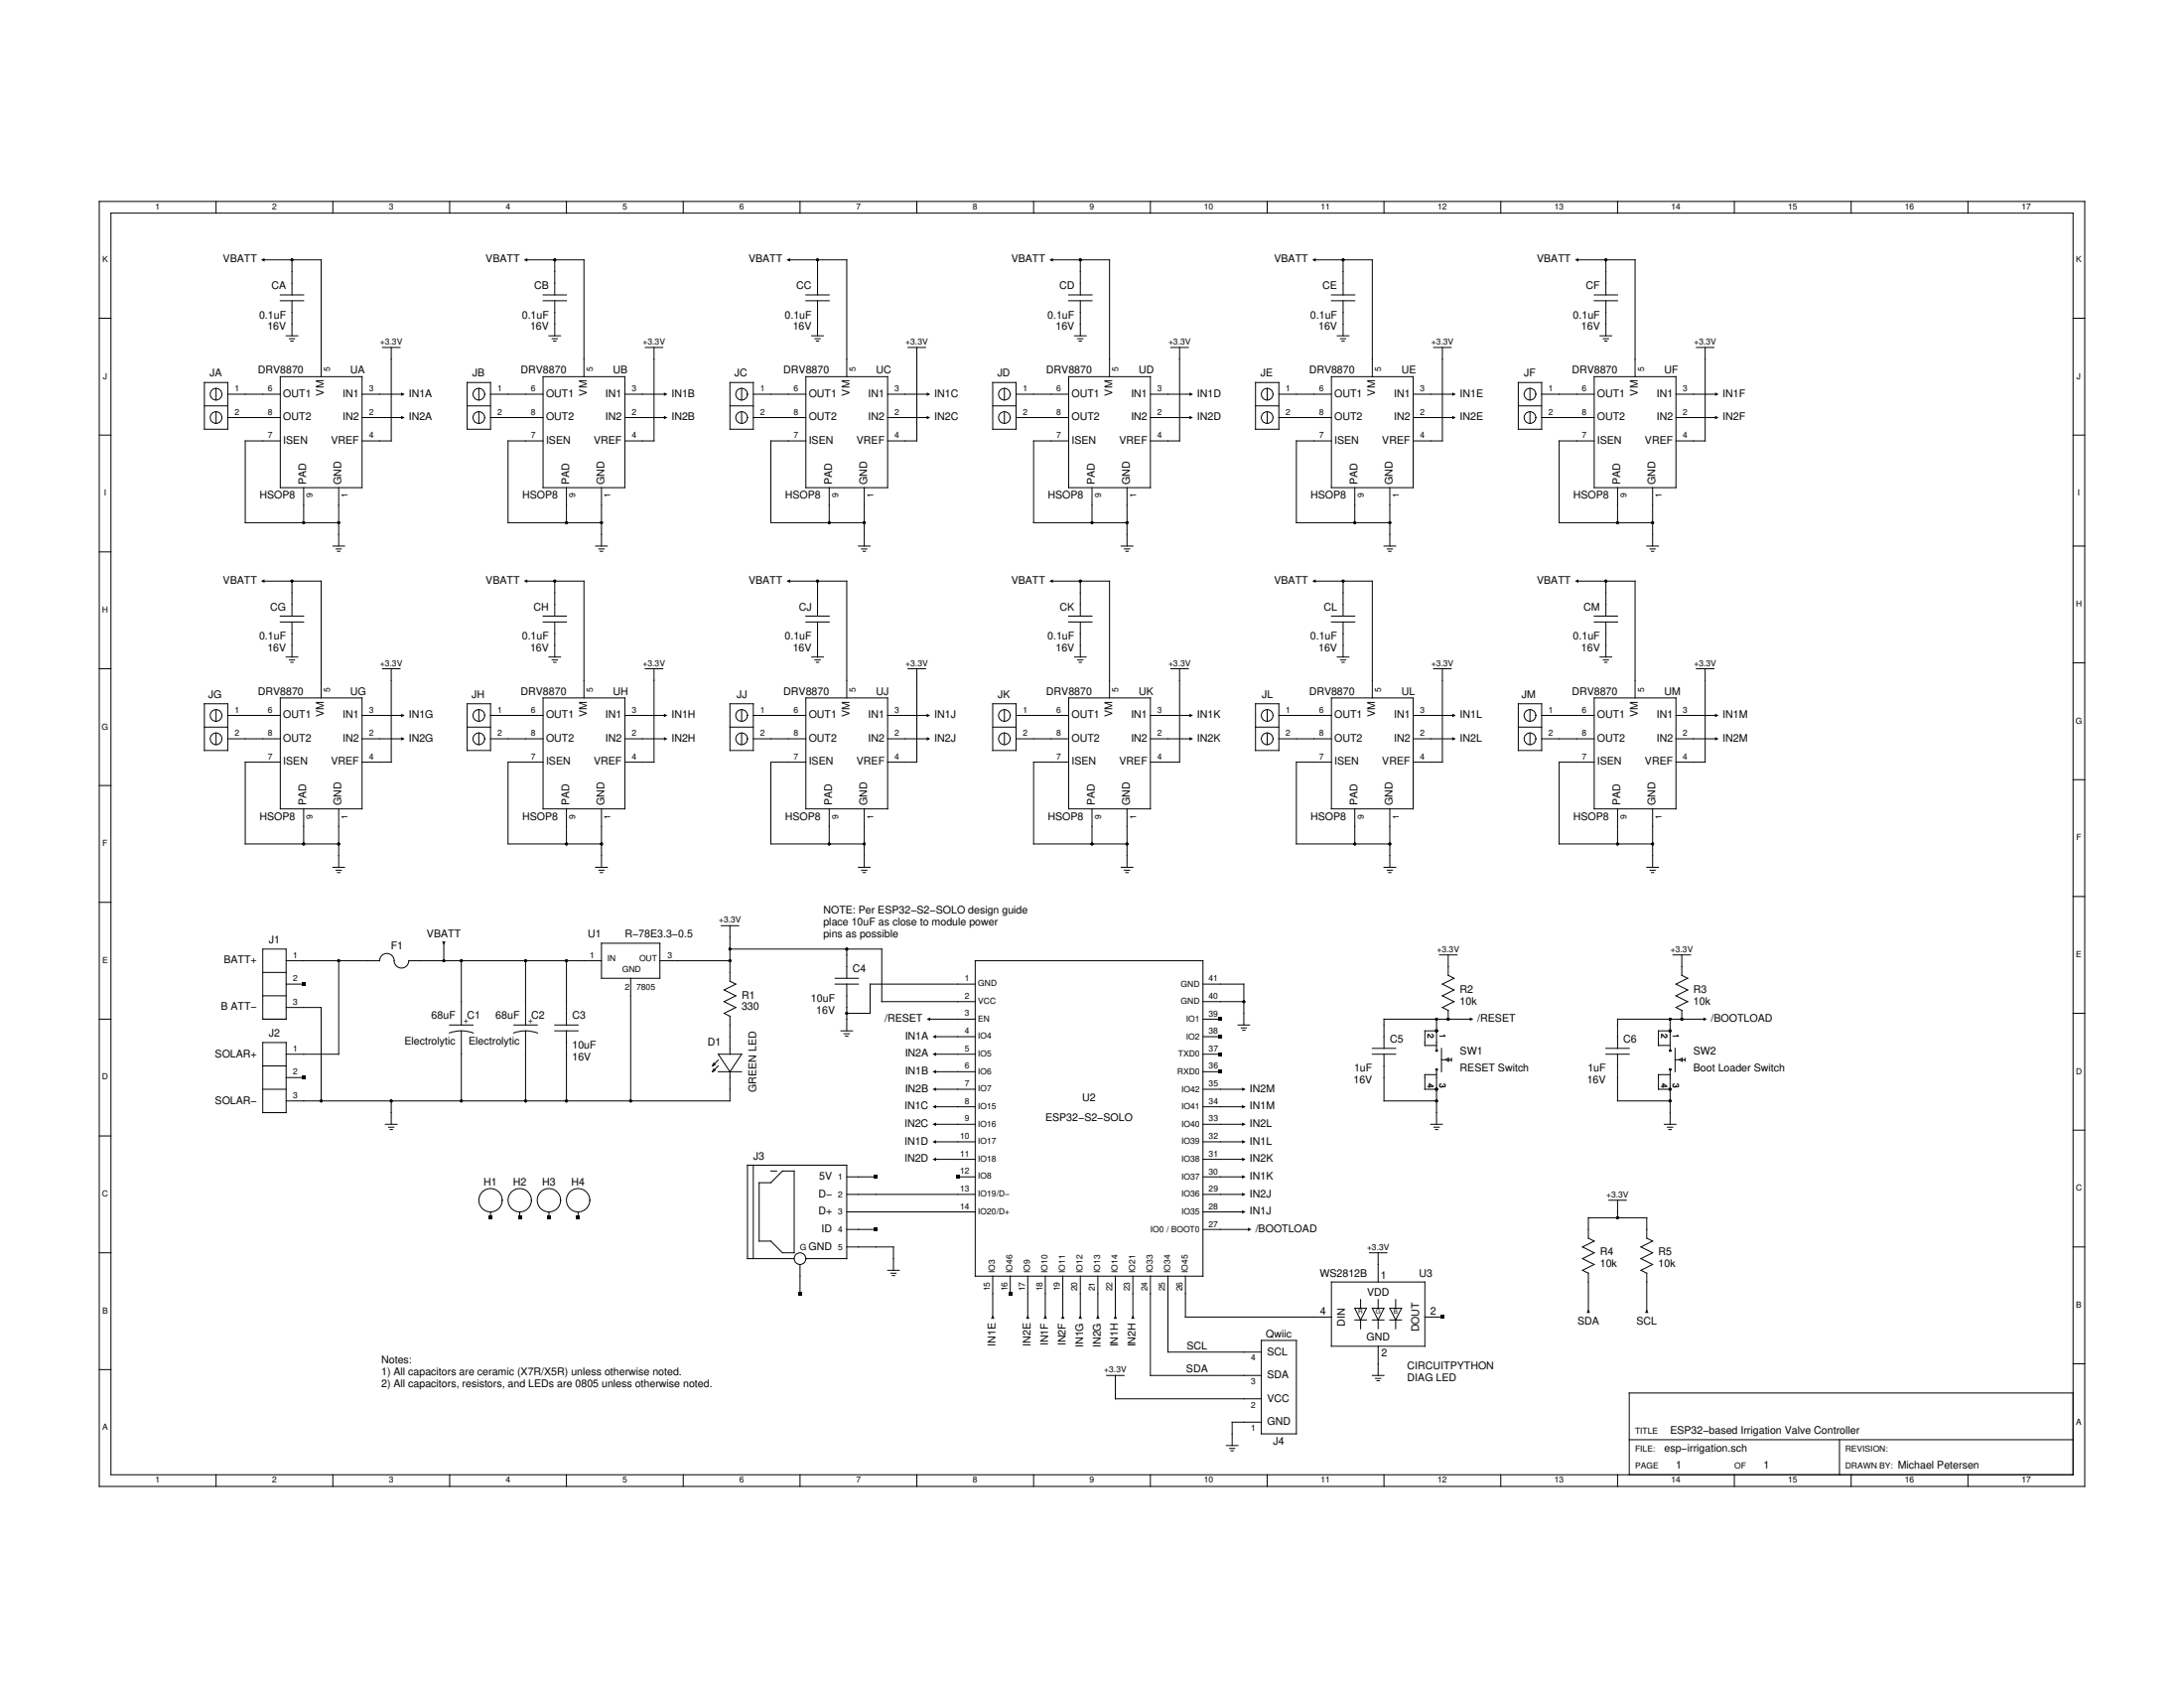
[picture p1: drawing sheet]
<svg xmlns="http://www.w3.org/2000/svg" width="279mm" height="216mm" viewBox="0 0 279 216" stroke-linecap="round" stroke-linejoin="round" font-family="sans-serif">
<g fill="none" stroke="#000" stroke-width=".13">
<path d="M12.7 25.8h254v164.3h-254zM14.2 27.3h251v161.3h-251zM27.6 25.8v1.5M33.6 33.2h7.5v15M35.9 37.7h2.9M35.9 38.5h2.9M37.4 33.2v4.5M37.4 38.5v4.4M42.6 25.8v1.5M57.5 25.8v1.5M67.2 33.2h7.5v15M69.5 37.7h3"/>
<path d="M69.5 38.5h3M71 33.2v4.5M71 38.5v4.4M72.5 25.8v1.5M87.4 25.8v1.5M100.9 33.2h7.4v15M102.3 25.8v1.5M103.1 37.7h3M103.1 38.5h3M104.6 33.2v4.5M104.6 38.5v4.4M117.3 25.8v1.5"/>
<path d="M132.2 25.8v1.5M134.5 33.2h7.4v15M136.7 37.7h3M136.7 38.5h3M138.2 33.2v4.5M138.2 38.5v4.4M147.2 25.8v1.5M162.1 25.8v1.5M168.1 33.2h7.5v15M170.3 37.7h3M170.3 38.5h3M171.8 33.2v4.5"/>
<path d="M171.8 38.5v4.4M177.1 25.8v1.5M192 25.8v1.5M201.7 33.2h7.5v15M203.9 37.7h3M203.9 38.5h3M205.4 33.2v4.5M205.4 38.5v4.4M206.9 25.8v1.5M221.9 25.8v1.5M236.8 25.8v1.5M251.8 25.8v1.5"/>
<path d="M12.7 55.6h1.5M12.7 40.7h1.5M26.1 48.9h3v6h-3zM26.1 51.9h3M27.6 49.7v1.5M27.6 52.7v1.5M29.1 50.4h6.8M29.1 53.4h6.8M35.9 48.2h10.4v14.2h-10.4zM35.9 56.4h-4.5v10.5h11.9M36.6 42.9h1.5M37 43.3h.7"/>
<path d="M37.2 43.6h.3M46.3 50.4h5.2M46.3 53.4h5.2M48.9 44.4h2.3M50.1 44.4v12h-3.8M59.8 48.9h3v6h-3zM59.8 51.9h3M61.3 49.7v1.5M61.3 52.7v1.5M62.8 50.4h6.7M62.8 53.4h6.7M69.5 48.2h10.4v14.2h-10.4z"/>
<path d="M69.5 56.4h-4.5v10.5h11.9M70.2 42.9h1.5M70.6 43.3h.7M70.8 43.6h.3M79.9 50.4h5.3M79.9 53.4h5.3M82.6 44.4h2.2M83.7 44.4v12h-3.8M93.4 48.9h3v6h-3zM93.4 51.9h3M94.9 49.7v1.5M94.9 52.7v1.5"/>
<path d="M96.4 50.4h6.7M96.4 53.4h6.7M103.1 48.2h10.5v14.2h-10.5zM103.1 56.4h-4.5v10.5h12M103.8 42.9h1.5M104.3 43.3h.6M104.4 43.6h.3M113.6 50.4h5.2M113.6 53.4h5.2M116.2 44.4h2.2M117.3 44.4v12h-3.7M127 48.9h3v6h-3z"/>
<path d="M127 51.9h3M128.5 49.7v1.5M128.5 52.7v1.5M130 50.4h6.7M130 53.4h6.7M136.7 56.4h-4.5v10.5h12M136.7 48.2h10.5v14.2h-10.5zM137.5 42.9h1.5M137.9 43.3h.6M138.1 43.6h.3M147.2 50.4h5.2M147.2 53.4h5.2"/>
<path d="M149.8 44.4h2.2M150.9 44.4v12h-3.7M160.6 48.9h3v6h-3zM160.6 51.9h3M162.1 49.7v1.5M162.1 52.7v1.5M163.6 50.4h6.7M163.6 53.4h6.7M170.3 48.2h10.5v14.2h-10.5zM170.3 56.4h-4.5v10.5h12M171.1 42.9h1.5M171.5 43.3h.7"/>
<path d="M171.7 43.6h.3M180.8 50.4h5.2M180.8 53.4h5.2M183.4 44.4h2.2M184.5 44.4v12h-3.7M194.2 48.9h3v6h-3zM194.2 51.9h3M195.7 49.7v1.5M195.7 52.7v1.5M197.2 50.4h6.7M197.2 53.4h6.7M203.9 48.2h10.5v14.2h-10.5z"/>
<path d="M203.9 56.4h-4.4v10.5h11.9M204.7 42.9h1.5M205.1 43.3h.7M205.3 43.6h.3M214.4 50.4h5.2M214.4 53.4h5.2M217 44.4h2.3M218.1 44.4v12h-3.7M265.2 55.6h1.5M265.2 40.7h1.5M12.7 70.6h1.5M33.6 74.3h7.5v15"/>
<path d="M35.9 78.8h2.9M35.9 79.6h2.9M37.4 74.3v4.5M37.4 79.6v4.4M38.8 62.4v4.5M42.6 69.8h1.5M43 70.2h.7M43.2 70.5h.3M43.3 62.4v7.4M67.2 74.3h7.5v15M69.5 78.8h3M69.5 79.6h3"/>
<path d="M71 74.3v4.5M71 79.6v4.4M72.5 62.4v4.5M76.2 69.8h1.5M76.6 70.2h.7M76.8 70.5h.3M76.9 62.4v7.4M100.9 74.3h7.4v15M103.1 78.8h3M103.1 79.6h3M104.6 74.3v4.5M104.6 79.6v4.4"/>
<path d="M106.1 62.4v4.5M109.8 69.8h1.5M110.2 70.2h.7M110.4 70.5h.3M110.6 62.4v7.4M134.5 74.3h7.4v15M136.7 78.8h3M136.7 79.6h3M138.2 74.3v4.5M138.2 79.6v4.4M139.7 62.4v4.5M143.4 69.8h1.5"/>
<path d="M143.8 70.2h.7M144 70.5h.3M144.2 62.4v7.4M168.1 74.3h7.5v15M170.3 78.8h3M170.3 79.6h3M171.8 74.3v4.5M171.8 79.6v4.4M173.3 62.4v4.5M177.1 69.8h1.4M177.5 70.2h.6M177.7 70.5h.2"/>
<path d="M177.8 62.4v7.4M201.7 74.3h7.5v15M203.9 78.8h3M203.9 79.6h3M205.4 74.3v4.5M205.4 79.6v4.4M206.9 62.4v4.5M210.7 69.8h1.5M211.1 70.2h.7M211.3 70.5h.3M211.4 62.4v7.4M265.2 69.8h1.5"/>
<path d="M12.7 85.5h1.5M26.1 90h3v6h-3zM26.1 93h3M27.6 90.8v1.5M27.6 93.7v1.5M29.1 91.5h6.8M29.1 94.5h6.8M35.9 89.3h10.4v14.2h-10.4zM35.9 97.5h-4.5v10.4h11.9M36.6 84h1.5M37 84.4h.7M37.2 84.7h.3"/>
<path d="M46.3 91.5h5.2M46.3 94.5h5.2M48.9 85.5h2.3M50.1 85.5v12h-3.8M59.8 90h3v6h-3zM59.8 93h3M61.3 90.8v1.5M61.3 93.7v1.5M62.8 91.5h6.7M62.8 94.5h6.7M69.5 89.3h10.4v14.2h-10.4zM69.5 97.5h-4.5v10.4h11.9"/>
<path d="M70.2 84h1.5M70.6 84.4h.7M70.8 84.7h.3M79.9 91.5h5.3M79.9 94.5h5.3M82.6 85.5h2.2M83.7 85.5v12h-3.8M93.4 90h3v6h-3zM93.4 93h3M94.9 90.8v1.5M94.9 93.7v1.5M96.4 91.5h6.7"/>
<path d="M96.4 94.5h6.7M103.1 89.3h10.5v14.2h-10.5zM103.1 97.5h-4.5v10.4h12M103.8 84h1.5M104.3 84.4h.6M104.4 84.7h.3M113.6 91.5h5.2M113.6 94.5h5.2M116.2 85.5h2.2M117.3 85.5v12h-3.7M127 90h3v6h-3zM127 93h3"/>
<path d="M128.5 90.8v1.5M128.5 93.7v1.5M130 91.5h6.7M130 94.5h6.7M136.7 97.5h-4.5v10.4h12M136.7 89.3h10.5v14.2h-10.5zM137.5 84h1.5M137.9 84.4h.6M138.1 84.7h.3M147.2 91.5h5.2M147.2 94.5h5.2M149.8 85.5h2.2"/>
<path d="M150.9 85.5v12h-3.7M160.6 90h3v6h-3zM160.6 93h3M162.1 90.8v1.5M162.1 93.7v1.5M163.6 91.5h6.7M163.6 94.5h6.7M170.3 89.3h10.5v14.2h-10.5zM170.3 97.5h-4.5v10.4h12M171.1 84h1.5M171.5 84.4h.7M171.7 84.7h.3"/>
<path d="M180.8 91.5h5.2M180.8 94.5h5.2M183.4 85.5h2.2M184.5 85.5v12h-3.7M194.2 90h3v6h-3zM194.2 93h3M195.7 90.8v1.5M195.7 93.7v1.5M197.2 91.5h6.7M197.2 94.5h6.7M203.9 89.3h10.5v14.2h-10.5zM203.9 97.5h-4.4v10.4h11.9"/>
<path d="M204.7 84h1.5M205.1 84.4h.7M205.3 84.7h.3M214.4 91.5h5.2M214.4 94.5h5.2M217 85.5h2.3M218.1 85.5v12h-3.7M265.2 84.8h1.5M265.2 99.7h1.5M12.7 100.5h1.5M12.7 115.4h1.5M38.8 103.5v4.4"/>
<path d="M42.6 110.9h1.5M43 111.3h.7M43.2 111.6h.3M43.3 103.5v7.4M72.5 103.5v4.4M76.2 110.9h1.5M76.6 111.3h.7M76.8 111.6h.3M76.9 103.5v7.4M92.3 118.4h2.2M93.4 118.4v7.1l.7 .4-1.5 .7 1.5 .8-1.5 .7 1.5 .8-1.5 .7 .8 .4M106.1 103.5v4.4"/>
<path d="M109.8 110.9h1.5M110.2 111.3h.7M110.4 111.6h.3M110.6 103.5v7.4M139.7 103.5v4.4M143.4 110.9h1.5M143.8 111.3h.7M144 111.6h.3M144.2 103.5v7.4M173.3 103.5v4.4M177.1 110.9h1.4M177.5 111.3h.6"/>
<path d="M177.7 111.6h.2M177.8 103.5v7.4M206.9 103.5v4.4M210.7 110.9h1.5M211.1 111.3h.7M211.3 111.6h.3M211.4 103.5v7.4M265.2 114.7h1.5M12.7 130.4h1.5M33.6 121.4h3v9h-3zM33.6 139.3h3M33.6 133.3h3v9h-3z"/>
<path d="M33.6 124.4h3M33.6 127.4h3M33.6 136.3h3M36.6 122.9h12a.93 .93 0 0 1 .9-1 .93 .93 0 0 1 .9 1 .93 .93 0 0 0 1 .9 .93 .93 0 0 0 .9-.9h24.6M36.6 125.9h2.2M36.6 128.9h4.5v11.9M36.6 137.8h2.2M43.3 122.9v11.9h-6.7M56.8 120.6v2.3M57.5 132.1a4.5 4.5 0 0 1 3.1 0M57.5 131.1h3M59 122.9v8.2"/>
<path d="M59 131.8v9M65.7 132.1a4.5 4.5 0 0 1 3.1 0M65.7 131.1h3M67.2 122.9v8.2M67.2 131.8v9M71 131.8h3M71 131.1h3M72.5 122.9v8.2M72.5 131.8v9M76.9 120.6h7.5v4.5h-7.5zM80.7 125.1v15.7M84.4 122.9h9"/>
<path d="M91.3 136.7l-.2 .4M91.3 136l-.2 .3M91.5 136.9l-.4 .2M91.5 136.1l-.4 .2M91.9 134.8h3l-1.5 2.3zM91.9 137.1h3M91.9 135.6l-.8 .7M91.9 136.3l-.8 .8M93.4 121.4h19.4v6.7h12M93.4 137.1v3.7h-56.8M93.4 130v4.8M106.8 125.9h3"/>
<path d="M106.8 125.1h3M107.6 131.8h1.5M108 132.2h.7M108.2 132.5h.3M108.3 121.4v3.7M108.3 125.9v5.9M118.8 130.4h6M119.5 134.8h5.3M119.5 137.1h5.3M119.5 139.3h5.3M119.5 132.6h5.3M124.8 125.9h-13.5v3.7h-3"/>
<path d="M124.8 122.9h29.1v40.3h-29.1zM153.9 130.4h2.2M153.9 128.1h5.2M153.9 125.9h5.2v5.2M153.9 134.8h2.2M153.9 137.1h2.2M153.9 139.3h5.2M153.9 132.6h2.2M158.4 131.1h1.5M158.8 131.5h.7M159 131.8h.3M175.6 134.8h2.9"/>
<path d="M175.6 134.1h2.9M177.1 134.8v6h6.7M183.8 130.4v3.9M183.8 136.9v6.9M183.8 131.8h-1.5v1.9h1.5M183.8 137.5h-1.5v1.8h1.5M184.2 122.1h2.2M184.4 134.1v3M184.4 135.5h.5M184.5 128.9l.8 .3v1.2M184.9 135.5l.4-.1v.3zM185.3 122.1v2.7l.7 .3-1.5 .8 1.5 .7-1.5 .8 1.5 .7-1.5 .8"/>
<path d="M185.3 135.5h.4M185.7 135.4v.3M188.3 130.4h-11.2v3.7M205.4 134.8h3M205.4 134.1h3M206.9 134.8v6h6.8M213.7 131.8h-1.5v1.9h1.5M213.7 137.5h-1.5v1.8h1.5M213.7 130.4v3.9M213.7 136.9v6.9M214 122.1h2.3M214.3 134.1v3"/>
<path d="M214.3 135.5h.5M214.4 128.9l.8 .3v1.2M214.8 135.5l.4-.1v.3zM215.2 122.1v2.7l.7 .3-1.5 .8 1.5 .7-1.5 .8 1.5 .7-1.5 .8M215.2 135.5h.4M215.6 135.4v.3M218.1 130.4h-11.2v3.7M265.2 129.6h1.5M12.7 145.3h1.5M49.3 143.8h1.5M49.7 144.2h.7M49.9 144.5h.3"/>
<path d="M50.1 140.8v3M62.8 155v.8M66.5 155v.8M70.2 155v.8M74 155v.8M96.4 149v12M97.1 151.3h1.5l1.5-1.5h1.5v10.4h-1.5l-1.5-1.5h-1.5zM98.6 149.8h.8M108.3 159.5h6v3M108.3 157.2h3.8M108.3 150.5h3.8M108.3 152.8h16.5"/>
<path d="M108.3 155h16.5M119.5 143.8h5.3M119.5 141.6h5.3M119.5 148.3h5.3M119.5 146h5.3M122.5 150.5h2.3M153.9 143.8h5.2M153.9 157.2h6M153.9 141.6h5.2M153.9 150.5h5.2M153.9 148.3h5.2M153.9 146h5.2"/>
<path d="M153.9 152.8h5.2M153.9 155h5.2M183 143.8h1.5M183.4 144.2h.7M183.6 144.5h.3M205.8 153.5h2.3M206.9 153.5v2.3M212.9 143.8h1.5M213.3 144.2h.7M213.5 144.5h.3M265.2 144.5h1.5M265.2 159.5h1.5"/>
<path d="M12.7 160.2h1.5M12.7 175.2h1.5M101.6 161h-6v-12h12.7v12h-5.2M102.3 161.7v3.8M113.6 162.5h1.4M114 162.9h.6M114.2 163.2h.2M127 163.2v5.3M129.2 163.2v2.3M131.5 163.2v5.3M133.7 163.2v5.3M136 163.2v5.3"/>
<path d="M138.2 163.2v5.3M140.4 163.2v5.3M141.6 175.9h2.2M142.7 163.2v5.3M142.7 175.9v3h18.7M144.9 163.2v5.3M147.2 163.2v12.7h14.2M149.4 163.2v9.7h12M151.7 163.2v5.3h18.6M161.4 171.4h4.4v12h-4.4zM170.3 164h12v8.2h-12zM173.3 168.8h1.5"/>
<path d="M173.3 167.3h1.5l-.7 1.5zM174.1 166.2v1.1M174.1 168.8v1.1M175.2 160.2h2.2M175.6 168.8h1.5M175.6 167.3h1.5l-.8 1.5zM175.6 175.9h1.5M176 176.3h.6M176.2 176.6h.3M176.3 160.2v3.8M176.3 166.2v1.1M176.3 168.8v1.1"/>
<path d="M176.3 172.2v3.7M177.8 168.8h1.5M177.8 167.3h1.5l-.8 1.5zM178.5 166.2v1.1M178.5 168.8v1.1M182.3 168.5h2.2M203.2 167.7v-4.8l-.7-.4 1.4-.8-1.4-.7 1.4-.8-1.4-.7 1.4-.8-.7-.3v-2.6h7.5v2.6l.7 .3-1.5 .8 1.5 .7-1.5 .8 1.5 .7-1.5 .8 .8 .4v4.8M265.2 178.2h-56.8v10.4M265.2 174.4h1.5M27.6 188.6v1.5M42.6 188.6v1.5M57.5 188.6v1.5"/>
<path d="M72.5 188.6v1.5M87.4 188.6v1.5M102.3 188.6v1.5M117.3 188.6v1.5M132.2 188.6v1.5M147.2 188.6v1.5M156.9 184.9h1.5M157.3 185.3h.7M157.5 185.6h.3M161.4 181.9h-3.8v3M162.1 188.6v1.5M177.1 188.6v1.5"/>
<path d="M192 188.6v1.5M206.9 188.6v1.5M208.4 184.1h56.8M221.9 188.6v1.5M235.3 184.1v4.5M236.8 188.6v1.5M251.8 188.6v1.5"/>
<circle cx="27.6" cy="53.4" r=".75"/>
<circle cx="27.6" cy="50.4" r=".75"/>
<circle cx="61.3" cy="53.4" r=".75"/>
<circle cx="61.3" cy="50.4" r=".75"/>
<circle cx="94.9" cy="53.4" r=".75"/>
<circle cx="94.9" cy="50.4" r=".75"/>
<circle cx="128.5" cy="53.4" r=".75"/>
<circle cx="128.5" cy="50.4" r=".75"/>
<circle cx="162.1" cy="53.4" r=".75"/>
<circle cx="162.1" cy="50.4" r=".75"/>
<circle cx="195.7" cy="53.4" r=".75"/>
<circle cx="195.7" cy="50.4" r=".75"/>
<circle cx="27.6" cy="94.5" r=".75"/>
<circle cx="27.6" cy="91.5" r=".75"/>
<circle cx="61.3" cy="94.5" r=".75"/>
<circle cx="61.3" cy="91.5" r=".75"/>
<circle cx="94.9" cy="94.5" r=".75"/>
<circle cx="94.9" cy="91.5" r=".75"/>
<circle cx="128.5" cy="94.5" r=".75"/>
<circle cx="128.5" cy="91.5" r=".75"/>
<circle cx="162.1" cy="94.5" r=".75"/>
<circle cx="162.1" cy="91.5" r=".75"/>
<circle cx="195.7" cy="94.5" r=".75"/>
<circle cx="195.7" cy="91.5" r=".75"/>
<circle cx="183.8" cy="136.8" r=".1"/>
<circle cx="183.8" cy="134.4" r=".1"/>
<circle cx="213.7" cy="136.8" r=".1"/>
<circle cx="213.7" cy="134.4" r=".1"/>
<circle cx="62.8" cy="153.5" r="1.49"/>
<circle cx="66.5" cy="153.5" r="1.49"/>
<circle cx="70.2" cy="153.5" r="1.49"/>
<circle cx="74" cy="153.5" r="1.49"/>
<circle cx="102.3" cy="161" r=".75"/>
</g>
<g fill="#000">
<path d="M33.4 33.2l.4-.2v.5zM67 33.2l.5-.2v.5zM100.6 33.2l.5-.2v.5zM134.2 33.2l.5-.2v.5zM167.9 33.2l.4-.2v.5zM201.5 33.2l.4-.2v.5zM51.3 50.2l.5 .2-.5 .2zM51.3 53.2l.5 .2-.5 .2zM84.9 50.2l.5 .2-.5 .2zM84.9 53.2l.5 .2-.5 .2zM118.6 50.2l.4 .2-.4 .2zM118.6 53.2l.4 .2-.4 .2z"/>
<path d="M152.2 50.2l.4 .2-.4 .2zM152.2 53.2l.4 .2-.4 .2zM185.8 50.2l.4 .2-.4 .2zM185.8 53.2l.4 .2-.4 .2zM219.4 50.2l.5 .2-.5 .2zM219.4 53.2l.5 .2-.5 .2zM33.4 74.3l.4-.2v.4zM67 74.3l.5-.2v.4zM100.6 74.3l.5-.2v.4zM134.2 74.3l.5-.2v.4zM167.9 74.3l.4-.2v.4zM201.5 74.3l.4-.2v.4z"/>
<path d="M51.3 91.3l.5 .2-.5 .2zM51.3 94.3l.5 .2-.5 .2zM84.9 91.3l.5 .2-.5 .2zM84.9 94.3l.5 .2-.5 .2zM118.6 91.3l.4 .2-.4 .2zM118.6 94.3l.4 .2-.4 .2zM152.2 91.3l.4 .2-.4 .2zM152.2 94.3l.4 .2-.4 .2zM185.8 91.3l.4 .2-.4 .2zM185.8 94.3l.4 .2-.4 .2zM219.4 91.3l.5 .2-.5 .2zM219.4 94.3l.5 .2-.5 .2z"/>
<path d="M38.6 125.6h.5v.5h-.5zM38.6 137.6h.5v.4h-.5zM56.6 120.4h.4l-.2 .5zM118.6 130.4l.4-.3v.5zM119.3 132.6l.5-.2v.4zM119.3 134.8l.5-.2v.5zM119.3 137.1l.5-.2v.4zM119.3 139.3l.5-.2v.4zM155.9 136.9h.5v.4h-.5zM155.9 134.6h.5v.5h-.5zM155.9 132.4h.5v.4h-.5zM155.9 130.1h.5v.5h-.5z"/>
<path d="M158.9 139.1l.4 .2-.4 .2zM188 130.1l.5 .3-.5 .2zM217.9 130.1l.5 .3-.5 .2zM62.5 155.5h.5v.5h-.5zM66.3 155.5h.4v.5h-.4zM70 155.5h.4v.5h-.4zM73.7 155.5h.5v.5h-.5zM111.8 157h.5v.5h-.5zM111.8 150.3h.5v.4h-.5zM119.3 141.6l.5-.3v.5zM119.3 143.8l.5-.2v.4zM119.3 146l.5-.2v.5z"/>
<path d="M119.3 148.3l.5-.2v.4zM122.3 150.3h.4v.4h-.4zM158.9 150.3l.4 .2-.4 .2zM158.9 148.1l.4 .2-.4 .2zM158.9 145.8l.4 .2-.4 .3zM158.9 143.6l.4 .2-.4 .2zM158.9 141.3l.4 .3-.4 .2zM158.9 154.8l.4 .2-.4 .2zM158.9 152.5l.4 .3-.4 .2zM159.6 157l.5 .2-.5 .3zM102.1 165.2h.5v.5h-.5zM127 168.2l.2 .5h-.4z"/>
<path d="M129 165.2h.5v.5h-.5zM131.5 168.2l.2 .5h-.4zM133.7 168.2l.2 .5h-.4zM136 168.2l.2 .5h-.5zM138.2 168.2l.2 .5h-.4zM140.4 168.2l.3 .5h-.5zM142.7 168.2l.2 .5h-.4zM144.9 168.2l.3 .5h-.5zM184.3 168.2h.4v.5h-.4zM203.2 167.5l.2 .4h-.4zM210.7 167.5l.2 .4h-.5z"/>
<circle cx="37.4" cy="33.2" r=".19"/>
<circle cx="71" cy="33.2" r=".19"/>
<circle cx="104.6" cy="33.2" r=".19"/>
<circle cx="138.2" cy="33.2" r=".19"/>
<circle cx="171.8" cy="33.2" r=".19"/>
<circle cx="205.4" cy="33.2" r=".19"/>
<circle cx="37.4" cy="74.3" r=".19"/>
<circle cx="38.8" cy="66.9" r=".19"/>
<circle cx="43.3" cy="66.9" r=".19"/>
<circle cx="71" cy="74.3" r=".19"/>
<circle cx="72.5" cy="66.9" r=".19"/>
<circle cx="76.9" cy="66.9" r=".19"/>
<circle cx="104.6" cy="74.3" r=".19"/>
<circle cx="106.1" cy="66.9" r=".19"/>
<circle cx="110.6" cy="66.9" r=".19"/>
<circle cx="138.2" cy="74.3" r=".19"/>
<circle cx="139.7" cy="66.9" r=".19"/>
<circle cx="144.2" cy="66.9" r=".19"/>
<circle cx="171.8" cy="74.3" r=".19"/>
<circle cx="173.3" cy="66.9" r=".19"/>
<circle cx="177.8" cy="66.9" r=".19"/>
<circle cx="205.4" cy="74.3" r=".19"/>
<circle cx="206.9" cy="66.9" r=".19"/>
<circle cx="211.4" cy="66.9" r=".19"/>
<circle cx="38.8" cy="107.9" r=".19"/>
<circle cx="43.3" cy="107.9" r=".19"/>
<circle cx="72.5" cy="107.9" r=".19"/>
<circle cx="76.9" cy="107.9" r=".19"/>
<circle cx="106.1" cy="107.9" r=".19"/>
<circle cx="110.6" cy="107.9" r=".19"/>
<circle cx="139.7" cy="107.9" r=".19"/>
<circle cx="144.2" cy="107.9" r=".19"/>
<circle cx="173.3" cy="107.9" r=".19"/>
<circle cx="177.8" cy="107.9" r=".19"/>
<circle cx="206.9" cy="107.9" r=".19"/>
<circle cx="211.4" cy="107.9" r=".19"/>
<circle cx="43.3" cy="122.9" r=".19"/>
<circle cx="56.8" cy="122.9" r=".19"/>
<circle cx="59" cy="122.9" r=".19"/>
<circle cx="67.2" cy="122.9" r=".19"/>
<circle cx="72.5" cy="122.9" r=".19"/>
<circle cx="93.4" cy="122.9" r=".19"/>
<circle cx="93.4" cy="121.4" r=".19"/>
<circle cx="108.3" cy="121.4" r=".19"/>
<circle cx="108.3" cy="129.6" r=".19"/>
<circle cx="159.1" cy="128.1" r=".19"/>
<circle cx="183.8" cy="139.3" r=".19"/>
<circle cx="183.8" cy="131.8" r=".19"/>
<circle cx="183.8" cy="130.4" r=".19"/>
<circle cx="185.3" cy="130.4" r=".19"/>
<circle cx="213.7" cy="139.3" r=".19"/>
<circle cx="213.7" cy="131.8" r=".19"/>
<circle cx="213.7" cy="130.4" r=".19"/>
<circle cx="215.2" cy="130.4" r=".19"/>
<circle cx="41.1" cy="140.8" r=".19"/>
<circle cx="50.1" cy="140.8" r=".19"/>
<circle cx="59" cy="140.8" r=".19"/>
<circle cx="67.2" cy="140.8" r=".19"/>
<circle cx="72.5" cy="140.8" r=".19"/>
<circle cx="80.7" cy="140.8" r=".19"/>
<circle cx="183.8" cy="140.8" r=".19"/>
<circle cx="206.9" cy="155.8" r=".19"/>
<circle cx="213.7" cy="140.8" r=".19"/>
</g>
<g font-size="1.3">
<text x="28.5" y="33.6">VBATT</text>
<text x="62.1" y="33.6">VBATT</text>
<text x="95.8" y="33.6">VBATT</text>
<text x="129.4" y="33.6">VBATT</text>
<text x="163" y="33.6">VBATT</text>
<text x="196.6" y="33.6">VBATT</text>
<text x="33.2" y="40.7">0.1uF</text>
<text x="34.7" y="37">CA</text>
<text x="66.8" y="40.7">0.1uF</text>
<text x="68.3" y="37">CB</text>
<text x="100.4" y="40.7">0.1uF</text>
<text x="101.9" y="37">CC</text>
<text x="134" y="40.7">0.1uF</text>
<text x="135.5" y="37">CD</text>
<text x="167.6" y="40.7">0.1uF</text>
<text x="169.2" y="37">CE</text>
<text x="201.2" y="40.7">0.1uF</text>
<text x="202.9" y="37">CF</text>
<text x="33" y="47.8">DRV8870</text>
<text x="34.2" y="42.2">16V</text>
<text x="44.8" y="47.8">UA</text>
<text x="66.6" y="47.8">DRV8870</text>
<text x="67.8" y="42.2">16V</text>
<text x="78.4" y="47.8">UB</text>
<text x="100.2" y="47.8">DRV8870</text>
<text x="101.4" y="42.2">16V</text>
<text x="112.1" y="47.8">UC</text>
<text x="133.9" y="47.8">DRV8870</text>
<text x="135.1" y="42.2">16V</text>
<text x="145.7" y="47.8">UD</text>
<text x="167.5" y="47.8">DRV8870</text>
<text x="168.7" y="42.2">16V</text>
<text x="179.3" y="47.8">UE</text>
<text x="201.1" y="47.8">DRV8870</text>
<text x="202.3" y="42.2">16V</text>
<text x="212.9" y="47.8">UF</text>
<text x="26.8" y="48.2">JA</text>
<text x="36.2" y="50.8">OUT1</text>
<text x="36.2" y="53.8">OUT2</text>
<text x="41.4" y="50.6" transform="rotate(-90 41.4 50.6)">VM</text>
<text x="43.8" y="50.8">IN1</text>
<text x="43.8" y="53.8">IN2</text>
<text x="52.3" y="50.8">IN1A</text>
<text x="52.3" y="53.8">IN2A</text>
<text x="60.4" y="48.2">JB</text>
<text x="69.9" y="50.8">OUT1</text>
<text x="69.9" y="53.8">OUT2</text>
<text x="75.1" y="50.6" transform="rotate(-90 75.1 50.6)">VM</text>
<text x="77.5" y="50.8">IN1</text>
<text x="77.5" y="53.8">IN2</text>
<text x="85.9" y="50.8">IN1B</text>
<text x="85.9" y="53.8">IN2B</text>
<text x="94" y="48.2">JC</text>
<text x="103.5" y="50.8">OUT1</text>
<text x="103.5" y="53.8">OUT2</text>
<text x="108.7" y="50.6" transform="rotate(-90 108.7 50.6)">VM</text>
<text x="111.1" y="50.8">IN1</text>
<text x="111.1" y="53.8">IN2</text>
<text x="119.5" y="50.8">IN1C</text>
<text x="119.5" y="53.8">IN2C</text>
<text x="127.6" y="48.2">JD</text>
<text x="137.1" y="50.8">OUT1</text>
<text x="137.1" y="53.8">OUT2</text>
<text x="142.3" y="50.6" transform="rotate(-90 142.3 50.6)">VM</text>
<text x="144.7" y="50.8">IN1</text>
<text x="144.7" y="53.8">IN2</text>
<text x="153.1" y="50.8">IN1D</text>
<text x="153.1" y="53.8">IN2D</text>
<text x="161.3" y="48.2">JE</text>
<text x="170.7" y="50.8">OUT1</text>
<text x="170.7" y="53.8">OUT2</text>
<text x="175.9" y="50.6" transform="rotate(-90 175.9 50.6)">VM</text>
<text x="178.3" y="50.8">IN1</text>
<text x="178.3" y="53.8">IN2</text>
<text x="186.8" y="50.8">IN1E</text>
<text x="186.8" y="53.8">IN2E</text>
<text x="195" y="48.2">JF</text>
<text x="204.3" y="50.8">OUT1</text>
<text x="204.3" y="53.8">OUT2</text>
<text x="209.5" y="50.6" transform="rotate(-90 209.5 50.6)">VM</text>
<text x="211.9" y="50.8">IN1</text>
<text x="211.9" y="53.8">IN2</text>
<text x="220.4" y="50.8">IN1F</text>
<text x="220.4" y="53.8">IN2F</text>
<text x="36.2" y="56.8">ISEN</text>
<text x="42.3" y="56.7">VREF</text>
<text x="69.9" y="56.8">ISEN</text>
<text x="76" y="56.7">VREF</text>
<text x="103.5" y="56.8">ISEN</text>
<text x="109.6" y="56.7">VREF</text>
<text x="137.1" y="56.8">ISEN</text>
<text x="143.2" y="56.7">VREF</text>
<text x="170.7" y="56.8">ISEN</text>
<text x="176.8" y="56.7">VREF</text>
<text x="204.3" y="56.8">ISEN</text>
<text x="210.4" y="56.7">VREF</text>
<text x="33.2" y="63.8">HSOP8</text>
<text x="39.2" y="62" transform="rotate(-90 39.2 62)">PAD</text>
<text x="43.7" y="62" transform="rotate(-90 43.7 62)">GND</text>
<text x="66.8" y="63.8">HSOP8</text>
<text x="72.8" y="62" transform="rotate(-90 72.8 62)">PAD</text>
<text x="77.3" y="62" transform="rotate(-90 77.3 62)">GND</text>
<text x="100.4" y="63.8">HSOP8</text>
<text x="106.4" y="62" transform="rotate(-90 106.4 62)">PAD</text>
<text x="110.9" y="62" transform="rotate(-90 110.9 62)">GND</text>
<text x="134" y="63.8">HSOP8</text>
<text x="140.1" y="62" transform="rotate(-90 140.1 62)">PAD</text>
<text x="144.5" y="62" transform="rotate(-90 144.5 62)">GND</text>
<text x="167.7" y="63.8">HSOP8</text>
<text x="173.7" y="62" transform="rotate(-90 173.7 62)">PAD</text>
<text x="178.2" y="62" transform="rotate(-90 178.2 62)">GND</text>
<text x="201.3" y="63.8">HSOP8</text>
<text x="207.3" y="62" transform="rotate(-90 207.3 62)">PAD</text>
<text x="211.8" y="62" transform="rotate(-90 211.8 62)">GND</text>
<text x="28.5" y="74.7">VBATT</text>
<text x="62.1" y="74.7">VBATT</text>
<text x="95.8" y="74.7">VBATT</text>
<text x="129.4" y="74.7">VBATT</text>
<text x="163" y="74.7">VBATT</text>
<text x="196.6" y="74.7">VBATT</text>
<text x="33.2" y="81.8">0.1uF</text>
<text x="34.2" y="83.3">16V</text>
<text x="34.6" y="78.1">CG</text>
<text x="66.8" y="81.8">0.1uF</text>
<text x="67.8" y="83.3">16V</text>
<text x="68.3" y="78.1">CH</text>
<text x="100.4" y="81.8">0.1uF</text>
<text x="101.4" y="83.3">16V</text>
<text x="102.2" y="78.1">CJ</text>
<text x="134" y="81.8">0.1uF</text>
<text x="135.1" y="83.3">16V</text>
<text x="135.6" y="78.1">CK</text>
<text x="167.6" y="81.8">0.1uF</text>
<text x="168.7" y="83.3">16V</text>
<text x="169.4" y="78.1">CL</text>
<text x="201.2" y="81.8">0.1uF</text>
<text x="202.3" y="83.3">16V</text>
<text x="202.6" y="78.1">CM</text>
<text x="26.7" y="89.3">JG</text>
<text x="33" y="88.9">DRV8870</text>
<text x="44.8" y="88.9">UG</text>
<text x="60.4" y="89.3">JH</text>
<text x="66.6" y="88.9">DRV8870</text>
<text x="78.4" y="88.9">UH</text>
<text x="94.3" y="89.3">JJ</text>
<text x="100.2" y="88.9">DRV8870</text>
<text x="112.1" y="88.9">UJ</text>
<text x="127.7" y="89.3">JK</text>
<text x="133.9" y="88.9">DRV8870</text>
<text x="145.7" y="88.9">UK</text>
<text x="161.4" y="89.3">JL</text>
<text x="167.5" y="88.9">DRV8870</text>
<text x="179.3" y="88.9">UL</text>
<text x="194.7" y="89.3">JM</text>
<text x="201.1" y="88.9">DRV8870</text>
<text x="212.9" y="88.9">UM</text>
<text x="36.2" y="91.9">OUT1</text>
<text x="36.2" y="94.9">OUT2</text>
<text x="41.4" y="91.7" transform="rotate(-90 41.4 91.7)">VM</text>
<text x="43.8" y="91.9">IN1</text>
<text x="43.8" y="94.8">IN2</text>
<text x="52.3" y="91.9">IN1G</text>
<text x="52.3" y="94.9">IN2G</text>
<text x="69.9" y="91.9">OUT1</text>
<text x="69.9" y="94.9">OUT2</text>
<text x="75.1" y="91.7" transform="rotate(-90 75.1 91.7)">VM</text>
<text x="77.5" y="91.9">IN1</text>
<text x="77.5" y="94.8">IN2</text>
<text x="85.9" y="91.9">IN1H</text>
<text x="85.9" y="94.8">IN2H</text>
<text x="103.5" y="91.9">OUT1</text>
<text x="103.5" y="94.9">OUT2</text>
<text x="108.7" y="91.7" transform="rotate(-90 108.7 91.7)">VM</text>
<text x="111.1" y="91.9">IN1</text>
<text x="111.1" y="94.8">IN2</text>
<text x="119.5" y="91.9">IN1J</text>
<text x="119.5" y="94.8">IN2J</text>
<text x="137.1" y="91.9">OUT1</text>
<text x="137.1" y="94.9">OUT2</text>
<text x="142.3" y="91.7" transform="rotate(-90 142.3 91.7)">VM</text>
<text x="144.7" y="91.9">IN1</text>
<text x="144.7" y="94.8">IN2</text>
<text x="153.1" y="91.9">IN1K</text>
<text x="153.1" y="94.8">IN2K</text>
<text x="170.7" y="91.9">OUT1</text>
<text x="170.7" y="94.9">OUT2</text>
<text x="175.9" y="91.7" transform="rotate(-90 175.9 91.7)">VM</text>
<text x="178.3" y="91.9">IN1</text>
<text x="178.3" y="94.8">IN2</text>
<text x="186.8" y="91.9">IN1L</text>
<text x="186.8" y="94.8">IN2L</text>
<text x="204.3" y="91.9">OUT1</text>
<text x="204.3" y="94.9">OUT2</text>
<text x="209.5" y="91.7" transform="rotate(-90 209.5 91.7)">VM</text>
<text x="211.9" y="91.9">IN1</text>
<text x="211.9" y="94.8">IN2</text>
<text x="220.4" y="91.9">IN1M</text>
<text x="220.4" y="94.8">IN2M</text>
<text x="36.2" y="97.8">ISEN</text>
<text x="42.3" y="97.8">VREF</text>
<text x="69.9" y="97.8">ISEN</text>
<text x="76" y="97.8">VREF</text>
<text x="103.5" y="97.8">ISEN</text>
<text x="109.6" y="97.8">VREF</text>
<text x="137.1" y="97.8">ISEN</text>
<text x="143.2" y="97.8">VREF</text>
<text x="170.7" y="97.8">ISEN</text>
<text x="176.8" y="97.8">VREF</text>
<text x="204.3" y="97.8">ISEN</text>
<text x="210.4" y="97.8">VREF</text>
<text x="33.2" y="104.9">HSOP8</text>
<text x="39.2" y="103" transform="rotate(-90 39.2 103)">PAD</text>
<text x="43.7" y="103" transform="rotate(-90 43.7 103)">GND</text>
<text x="66.8" y="104.9">HSOP8</text>
<text x="72.8" y="103" transform="rotate(-90 72.8 103)">PAD</text>
<text x="77.3" y="103" transform="rotate(-90 77.3 103)">GND</text>
<text x="100.4" y="104.9">HSOP8</text>
<text x="106.4" y="103" transform="rotate(-90 106.4 103)">PAD</text>
<text x="110.9" y="103" transform="rotate(-90 110.9 103)">GND</text>
<text x="134" y="104.9">HSOP8</text>
<text x="140.1" y="103" transform="rotate(-90 140.1 103)">PAD</text>
<text x="144.5" y="103" transform="rotate(-90 144.5 103)">GND</text>
<text x="167.7" y="104.9">HSOP8</text>
<text x="173.7" y="103" transform="rotate(-90 173.7 103)">PAD</text>
<text x="178.2" y="103" transform="rotate(-90 178.2 103)">GND</text>
<text x="201.3" y="104.9">HSOP8</text>
<text x="207.3" y="103" transform="rotate(-90 207.3 103)">PAD</text>
<text x="211.8" y="103" transform="rotate(-90 211.8 103)">GND</text>
<text x="54.6" y="119.9">VBATT</text>
<text x="75.2" y="119.9">U1</text>
<text x="79.9" y="119.9">R−78E3.3−0.5</text>
<text x="105.3" y="116.9">NOTE: Per ESP32−S2−SOLO design guide</text>
<text x="105.3" y="118.4">place 10uF as close to module power</text>
<text x="105.3" y="119.9">pins as possible</text>
<text x="28.6" y="123.2">BATT+</text>
<text x="34.4" y="120.6">J1</text>
<text x="50" y="121.4">F1</text>
<text x="109.1" y="124.4">C4</text>
<text x="28.3" y="129.2">B ATT−</text>
<text x="55.2" y="130.4">68uF</text>
<text x="59.8" y="130.4">C1</text>
<text x="63.4" y="130.4">68uF</text>
<text x="68" y="130.4">C2</text>
<text x="73.2" y="130.4">C3</text>
<text x="94.9" y="127.7">R1</text>
<text x="94.9" y="129.2">330</text>
<text x="103.8" y="128.1">10uF</text>
<text x="104.4" y="129.6">16V</text>
<text x="113.2" y="130.7">/RESET</text>
<text x="186.8" y="127">R2</text>
<text x="186.8" y="128.5">10k</text>
<text x="189" y="130.7">/RESET</text>
<text x="216.6" y="127">R3</text>
<text x="216.6" y="128.5">10k</text>
<text x="218.9" y="130.7">/BOOTLOAD</text>
<text x="27.5" y="135.2">SOLAR+</text>
<text x="34.4" y="132.6">J2</text>
<text x="51.8" y="133.6">Electrolytic</text>
<text x="60" y="133.6">Electrolytic</text>
<text x="73.2" y="134.1">10uF</text>
<text x="73.2" y="135.6">16V</text>
<text x="90.5" y="133.7">D1</text>
<text x="115.8" y="132.9">IN1A</text>
<text x="115.8" y="135.2">IN2A</text>
<text x="115.8" y="137.4">IN1B</text>
<text x="173.2" y="137.1">1uF</text>
<text x="177.8" y="133.3">C5</text>
<text x="186.8" y="134.8">SW1</text>
<text x="186.8" y="137.1">RESET Switch</text>
<text x="203.1" y="137.1">1uF</text>
<text x="207.7" y="133.3">C6</text>
<text x="216.6" y="134.8">SW2</text>
<text x="216.6" y="137.1">Boot Loader Switch</text>
<text x="27.5" y="141.2">SOLAR−</text>
<text x="96.7" y="139.7" transform="rotate(-90 96.7 139.7)">GREEN LED</text>
<text x="115.7" y="141.9">IN1C</text>
<text x="115.8" y="139.7">IN2B</text>
<text x="133.7" y="143.4">ESP32−S2−SOLO</text>
<text x="138.5" y="140.8">U2</text>
<text x="159.9" y="141.9">IN1M</text>
<text x="159.9" y="139.7">IN2M</text>
<text x="173.2" y="138.6">16V</text>
<text x="203" y="138.6">16V</text>
<text x="96.4" y="148.3">J3</text>
<text x="115.7" y="144.2">IN2C</text>
<text x="115.7" y="146.4">IN1D</text>
<text x="115.7" y="148.6">IN2D</text>
<text x="159.9" y="148.6">IN2K</text>
<text x="159.9" y="146.4">IN1L</text>
<text x="159.9" y="144.2">IN2L</text>
<text x="61.9" y="151.6">H1</text>
<text x="65.6" y="151.6">H2</text>
<text x="69.4" y="151.6">H3</text>
<text x="73.1" y="151.6">H4</text>
<text x="104.7" y="153.1">D−</text>
<text x="104.7" y="155.4">D+</text>
<text x="104.8" y="150.9">5V</text>
<text x="159.9" y="150.9">IN1K</text>
<text x="159.9" y="155.4">IN1J</text>
<text x="159.9" y="153.1">IN2J</text>
<text x="103.5" y="159.8">GND</text>
<text x="105.1" y="157.6">ID</text>
<text x="160.6" y="157.6">/BOOTLOAD</text>
<text x="204.7" y="160.6">R4</text>
<text x="212.2" y="160.6">R5</text>
<text x="168.8" y="163.3">WS2812B</text>
<text x="174.9" y="165.7">VDD</text>
<text x="176.6" y="163.6">1</text>
<text x="181.5" y="163.3">U3</text>
<text x="204.7" y="162.1">10k</text>
<text x="212.2" y="162.1">10k</text>
<text x="127.4" y="172.2" transform="rotate(-90 127.4 172.2)">IN1E</text>
<text x="131.8" y="172.2" transform="rotate(-90 131.8 172.2)">IN2E</text>
<text x="134.1" y="172.1" transform="rotate(-90 134.1 172.1)">IN1F</text>
<text x="136.3" y="172.1" transform="rotate(-90 136.3 172.1)">IN2F</text>
<text x="138.6" y="172.3" transform="rotate(-90 138.6 172.3)">IN1G</text>
<text x="140.8" y="172.3" transform="rotate(-90 140.8 172.3)">IN2G</text>
<text x="143" y="172.3" transform="rotate(-90 143 172.3)">IN1H</text>
<text x="145.3" y="172.3" transform="rotate(-90 145.3 172.3)">IN2H</text>
<text x="151.8" y="172.6">SCL</text>
<text x="162" y="171.1">Qwiic</text>
<text x="162.1" y="173.3">SCL</text>
<text x="168.9" y="168.1">4</text>
<text x="172.1" y="169.6" transform="rotate(-90 172.1 169.6)">DIN</text>
<text x="174.8" y="171.4">GND</text>
<text x="176.7" y="173.5">2</text>
<text x="181.5" y="170.4" transform="rotate(-90 181.5 170.4)">DOUT</text>
<text x="183" y="168.1">2</text>
<text x="201.8" y="169.5">SDA</text>
<text x="209.4" y="169.5">SCL</text>
<text x="48.8" y="174.4">Notes:</text>
<text x="48.8" y="175.9">1) All capacitors are ceramic (X7R/X5R) unless otherwise noted.</text>
<text x="48.8" y="177.4">2) All capacitors, resistors, and LEDs are 0805 unless otherwise noted.</text>
<text x="151.8" y="175.6">SDA</text>
<text x="162.1" y="179.3">VCC</text>
<text x="162.1" y="176.3">SDA</text>
<text x="180" y="175.2">CIRCUITPYTHON</text>
<text x="180" y="176.7">DIAG LED</text>
<text x="162.1" y="182.3">GND</text>
<text x="162.9" y="184.8">J4</text>
<text x="212.9" y="185.6">esp−irrigation.sch</text>
<text x="213.7" y="183.4">ESP32−based Irrigation Valve Controller</text>
<text x="214.4" y="187.9">1</text>
<text x="225.6" y="187.9">1</text>
<text x="242.8" y="187.9">Michael Petersen</text>
</g>
<g font-size="1.1">
<text x="19.9" y="26.8">1</text>
<text x="34.8" y="26.8">2</text>
<text x="49.8" y="26.8">3</text>
<text x="64.7" y="26.8">4</text>
<text x="79.6" y="26.8">5</text>
<text x="94.6" y="26.8">6</text>
<text x="109.5" y="26.8">7</text>
<text x="124.5" y="26.8">8</text>
<text x="139.4" y="26.8">9</text>
<text x="154" y="26.8">10</text>
<text x="169" y="26.8">11</text>
<text x="183.9" y="26.8">12</text>
<text x="198.9" y="26.8">13</text>
<text x="213.8" y="26.8">14</text>
<text x="228.7" y="26.8">15</text>
<text x="243.7" y="26.8">16</text>
<text x="258.6" y="26.8">17</text>
<text x="13.1" y="33.5">K</text>
<text x="265.6" y="33.5">K</text>
<text x="42.2" y="47.5" transform="rotate(-90 42.2 47.5)">5</text>
<text x="48.6" y="44.1">+3.3V</text>
<text x="75.8" y="47.5" transform="rotate(-90 75.8 47.5)">5</text>
<text x="82.2" y="44.1">+3.3V</text>
<text x="109.5" y="47.5" transform="rotate(-90 109.5 47.5)">5</text>
<text x="115.9" y="44.1">+3.3V</text>
<text x="143.1" y="47.5" transform="rotate(-90 143.1 47.5)">5</text>
<text x="149.5" y="44.1">+3.3V</text>
<text x="176.7" y="47.5" transform="rotate(-90 176.7 47.5)">5</text>
<text x="183.1" y="44.1">+3.3V</text>
<text x="210.3" y="47.5" transform="rotate(-90 210.3 47.5)">5</text>
<text x="216.7" y="44.1">+3.3V</text>
<text x="13.2" y="48.5">J</text>
<text x="30" y="50">1</text>
<text x="30" y="53">2</text>
<text x="34.3" y="50">6</text>
<text x="34.3" y="53">8</text>
<text x="47.2" y="50">3</text>
<text x="47.2" y="53">2</text>
<text x="63.6" y="50">1</text>
<text x="63.6" y="53">2</text>
<text x="67.9" y="50">6</text>
<text x="67.9" y="53">8</text>
<text x="80.8" y="50">3</text>
<text x="80.8" y="53">2</text>
<text x="97.3" y="50">1</text>
<text x="97.3" y="53">2</text>
<text x="101.5" y="50">6</text>
<text x="101.5" y="53">8</text>
<text x="114.4" y="50">3</text>
<text x="114.4" y="53">2</text>
<text x="130.9" y="50">1</text>
<text x="130.9" y="53">2</text>
<text x="135.1" y="50">6</text>
<text x="135.1" y="53">8</text>
<text x="148.1" y="50">3</text>
<text x="148.1" y="53">2</text>
<text x="164.5" y="50">1</text>
<text x="164.5" y="53">2</text>
<text x="168.8" y="50">6</text>
<text x="168.8" y="53">8</text>
<text x="181.7" y="50">3</text>
<text x="181.7" y="53">2</text>
<text x="198.1" y="50">1</text>
<text x="198.1" y="53">2</text>
<text x="202.4" y="50">6</text>
<text x="202.4" y="53">8</text>
<text x="215.3" y="50">3</text>
<text x="215.3" y="53">2</text>
<text x="265.7" y="48.5">J</text>
<text x="34.3" y="56">7</text>
<text x="47.2" y="56">4</text>
<text x="67.9" y="56">7</text>
<text x="80.8" y="56">4</text>
<text x="101.5" y="56">7</text>
<text x="114.4" y="56">4</text>
<text x="135.1" y="56">7</text>
<text x="148.1" y="56">4</text>
<text x="168.8" y="56">7</text>
<text x="181.7" y="56">4</text>
<text x="202.4" y="56">7</text>
<text x="215.3" y="56">4</text>
<text x="13.3" y="63.4">I</text>
<text x="40" y="63.7" transform="rotate(-90 40 63.7)">9</text>
<text x="44.5" y="63.7" transform="rotate(-90 44.5 63.7)">1</text>
<text x="73.6" y="63.7" transform="rotate(-90 73.6 63.7)">9</text>
<text x="78.1" y="63.7" transform="rotate(-90 78.1 63.7)">1</text>
<text x="107.2" y="63.7" transform="rotate(-90 107.2 63.7)">9</text>
<text x="111.7" y="63.7" transform="rotate(-90 111.7 63.7)">1</text>
<text x="140.9" y="63.7" transform="rotate(-90 140.9 63.7)">9</text>
<text x="145.3" y="63.7" transform="rotate(-90 145.3 63.7)">1</text>
<text x="174.5" y="63.7" transform="rotate(-90 174.5 63.7)">9</text>
<text x="179" y="63.7" transform="rotate(-90 179 63.7)">1</text>
<text x="208.1" y="63.7" transform="rotate(-90 208.1 63.7)">9</text>
<text x="212.6" y="63.7" transform="rotate(-90 212.6 63.7)">1</text>
<text x="265.8" y="63.4">I</text>
<text x="265.6" y="77.6">H</text>
<text x="13.1" y="78.3">H</text>
<text x="42.2" y="88.6" transform="rotate(-90 42.2 88.6)">5</text>
<text x="48.6" y="85.2">+3.3V</text>
<text x="75.8" y="88.6" transform="rotate(-90 75.8 88.6)">5</text>
<text x="82.2" y="85.2">+3.3V</text>
<text x="109.5" y="88.6" transform="rotate(-90 109.5 88.6)">5</text>
<text x="115.9" y="85.2">+3.3V</text>
<text x="143.1" y="88.6" transform="rotate(-90 143.1 88.6)">5</text>
<text x="149.5" y="85.2">+3.3V</text>
<text x="176.7" y="88.6" transform="rotate(-90 176.7 88.6)">5</text>
<text x="183.1" y="85.2">+3.3V</text>
<text x="210.3" y="88.6" transform="rotate(-90 210.3 88.6)">5</text>
<text x="216.7" y="85.2">+3.3V</text>
<text x="13" y="93.3">G</text>
<text x="30" y="91.1">1</text>
<text x="30" y="94.1">2</text>
<text x="34.3" y="91.1">6</text>
<text x="34.3" y="94.1">8</text>
<text x="47.2" y="91.1">3</text>
<text x="47.2" y="94.1">2</text>
<text x="63.6" y="91.1">1</text>
<text x="63.6" y="94.1">2</text>
<text x="67.9" y="91.1">6</text>
<text x="67.9" y="94.1">8</text>
<text x="80.8" y="91.1">3</text>
<text x="80.8" y="94.1">2</text>
<text x="97.3" y="91.1">1</text>
<text x="97.3" y="94.1">2</text>
<text x="101.5" y="91.1">6</text>
<text x="101.5" y="94.1">8</text>
<text x="114.4" y="91.1">3</text>
<text x="114.4" y="94.1">2</text>
<text x="130.9" y="91.1">1</text>
<text x="130.9" y="94.1">2</text>
<text x="135.1" y="91.1">6</text>
<text x="135.1" y="94.1">8</text>
<text x="148.1" y="91.1">3</text>
<text x="148.1" y="94.1">2</text>
<text x="164.5" y="91.1">1</text>
<text x="164.5" y="94.1">2</text>
<text x="168.8" y="91.1">6</text>
<text x="168.8" y="94.1">8</text>
<text x="181.7" y="91.1">3</text>
<text x="181.7" y="94.1">2</text>
<text x="198.1" y="91.1">1</text>
<text x="198.1" y="94.1">2</text>
<text x="202.4" y="91.1">6</text>
<text x="202.4" y="94.1">8</text>
<text x="215.3" y="91.1">3</text>
<text x="215.3" y="94.1">2</text>
<text x="265.5" y="92.5">G</text>
<text x="34.3" y="97.1">7</text>
<text x="47.2" y="97.1">4</text>
<text x="67.9" y="97.1">7</text>
<text x="80.8" y="97.1">4</text>
<text x="101.5" y="97.1">7</text>
<text x="114.4" y="97.1">4</text>
<text x="135.1" y="97.1">7</text>
<text x="148.1" y="97.1">4</text>
<text x="168.8" y="97.1">7</text>
<text x="181.7" y="97.1">4</text>
<text x="202.4" y="97.1">7</text>
<text x="215.3" y="97.1">4</text>
<text x="40" y="104.8" transform="rotate(-90 40 104.8)">9</text>
<text x="44.5" y="104.8" transform="rotate(-90 44.5 104.8)">1</text>
<text x="73.6" y="104.8" transform="rotate(-90 73.6 104.8)">9</text>
<text x="78.1" y="104.8" transform="rotate(-90 78.1 104.8)">1</text>
<text x="107.2" y="104.8" transform="rotate(-90 107.2 104.8)">9</text>
<text x="111.7" y="104.8" transform="rotate(-90 111.7 104.8)">1</text>
<text x="140.9" y="104.8" transform="rotate(-90 140.9 104.8)">9</text>
<text x="145.3" y="104.8" transform="rotate(-90 145.3 104.8)">1</text>
<text x="174.5" y="104.8" transform="rotate(-90 174.5 104.8)">9</text>
<text x="179" y="104.8" transform="rotate(-90 179 104.8)">1</text>
<text x="208.1" y="104.8" transform="rotate(-90 208.1 104.8)">9</text>
<text x="212.6" y="104.8" transform="rotate(-90 212.6 104.8)">1</text>
<text x="265.6" y="107.5">F</text>
<text x="13.1" y="108.2">F</text>
<text x="92" y="118">+3.3V</text>
<text x="13.1" y="123.2">E</text>
<text x="37.5" y="122.5">1</text>
<text x="37.5" y="125.5">2</text>
<text x="75.5" y="122.5">1</text>
<text x="77.7" y="122.9">IN</text>
<text x="79.6" y="124.4">GND</text>
<text x="81.8" y="122.9">OUT</text>
<text x="85.4" y="122.5">3</text>
<text x="123.4" y="125.5">1</text>
<text x="154.6" y="125.5">41</text>
<text x="183.8" y="121.8">+3.3V</text>
<text x="213.7" y="121.8">+3.3V</text>
<text x="265.6" y="122.4">E</text>
<text x="37.5" y="128.5">3</text>
<text x="59.4" y="130.4" transform="rotate(90 59.4 130.4)">+</text>
<text x="67.6" y="130.4" transform="rotate(90 67.6 130.4)">+</text>
<text x="79.9" y="126.6">2</text>
<text x="81.4" y="126.6">7805</text>
<text x="123.4" y="127.7">2</text>
<text x="123.4" y="130">3</text>
<text x="125.1" y="128.4">VCC</text>
<text x="125.1" y="130.6">EN</text>
<text x="125.1" y="126.2">GND</text>
<text x="151.1" y="128.4">GND</text>
<text x="151.1" y="126.2">GND</text>
<text x="151.7" y="130.7">IO1</text>
<text x="154.6" y="130">39</text>
<text x="154.6" y="127.8">40</text>
<text x="37.5" y="134.5">1</text>
<text x="37.5" y="137.5">2</text>
<text x="123.4" y="132.2">4</text>
<text x="123.4" y="134.5">5</text>
<text x="123.4" y="136.7">6</text>
<text x="125.1" y="132.9">IO4</text>
<text x="125.1" y="135.1">IO5</text>
<text x="125.1" y="137.4">IO6</text>
<text x="150.6" y="137.4">RXD0</text>
<text x="150.7" y="135.2">TXD0</text>
<text x="151.7" y="132.9">IO2</text>
<text x="154.6" y="132.3">38</text>
<text x="154.6" y="136.7">36</text>
<text x="154.6" y="134.5">37</text>
<text x="182.7" y="132.2" transform="rotate(90 182.7 132.2)">2</text>
<text x="184.2" y="132.2" transform="rotate(90 184.2 132.2)">1</text>
<text x="212.5" y="132.2" transform="rotate(90 212.5 132.2)">2</text>
<text x="214" y="132.2" transform="rotate(90 214 132.2)">1</text>
<text x="265.6" y="137.4">D</text>
<text x="13.1" y="138.1">D</text>
<text x="37.5" y="140.4">3</text>
<text x="123.4" y="138.9">7</text>
<text x="123.4" y="141.2">8</text>
<text x="123.4" y="143.4">9</text>
<text x="125.1" y="139.6">IO7</text>
<text x="125.1" y="141.8">IO15</text>
<text x="151.1" y="141.9">IO41</text>
<text x="151.1" y="139.6">IO42</text>
<text x="154.6" y="143.4">33</text>
<text x="154.6" y="141.2">34</text>
<text x="154.6" y="138.9">35</text>
<text x="182.7" y="138.6" transform="rotate(90 182.7 138.6)">4</text>
<text x="184.2" y="138.6" transform="rotate(90 184.2 138.6)">3</text>
<text x="212.5" y="138.6" transform="rotate(90 212.5 138.6)">4</text>
<text x="214" y="138.6" transform="rotate(90 214 138.6)">3</text>
<text x="122.8" y="145.7">10</text>
<text x="122.8" y="147.9">11</text>
<text x="125.1" y="144.1">IO16</text>
<text x="125.1" y="146.3">IO17</text>
<text x="125.1" y="148.6">IO18</text>
<text x="151.1" y="148.6">IO38</text>
<text x="151.1" y="146.4">IO39</text>
<text x="151.1" y="144.1">IO40</text>
<text x="154.6" y="147.9">31</text>
<text x="154.6" y="145.7">32</text>
<text x="13.1" y="153.1">C</text>
<text x="107.2" y="153.1">2</text>
<text x="107.2" y="150.9">1</text>
<text x="107.2" y="155.4">3</text>
<text x="122.8" y="150.2">12</text>
<text x="122.8" y="152.4">13</text>
<text x="122.8" y="154.6">14</text>
<text x="125.1" y="150.8">IO8</text>
<text x="125.1" y="153.1">IO19/D−</text>
<text x="125.1" y="155.3">IO20/D+</text>
<text x="151.1" y="150.8">IO37</text>
<text x="151.1" y="155.3">IO35</text>
<text x="151.1" y="153.1">IO36</text>
<text x="154.6" y="150.2">30</text>
<text x="154.6" y="154.7">28</text>
<text x="154.6" y="152.4">29</text>
<text x="205.5" y="153.1">+3.3V</text>
<text x="265.6" y="152.3">C</text>
<text x="102.3" y="159.9">G</text>
<text x="107.2" y="157.6">4</text>
<text x="107.2" y="159.9">5</text>
<text x="147.2" y="157.6">IO0 / BOOT0</text>
<text x="154.6" y="156.9">27</text>
<text x="174.9" y="159.9">+3.3V</text>
<text x="13.1" y="168">B</text>
<text x="126.6" y="165.1" transform="rotate(-90 126.6 165.1)">15</text>
<text x="127.3" y="162.8" transform="rotate(-90 127.3 162.8)">IO3</text>
<text x="128.9" y="165.1" transform="rotate(-90 128.9 165.1)">16</text>
<text x="129.5" y="162.8" transform="rotate(-90 129.5 162.8)">IO46</text>
<text x="131.1" y="165.1" transform="rotate(-90 131.1 165.1)">17</text>
<text x="131.8" y="162.8" transform="rotate(-90 131.8 162.8)">IO9</text>
<text x="133.3" y="165.1" transform="rotate(-90 133.3 165.1)">18</text>
<text x="134" y="162.8" transform="rotate(-90 134 162.8)">IO10</text>
<text x="135.6" y="165.1" transform="rotate(-90 135.6 165.1)">19</text>
<text x="136.3" y="162.8" transform="rotate(-90 136.3 162.8)">IO11</text>
<text x="137.8" y="165.1" transform="rotate(-90 137.8 165.1)">20</text>
<text x="138.5" y="162.8" transform="rotate(-90 138.5 162.8)">IO12</text>
<text x="140.1" y="165.1" transform="rotate(-90 140.1 165.1)">21</text>
<text x="140.7" y="162.8" transform="rotate(-90 140.7 162.8)">IO13</text>
<text x="142.3" y="165.1" transform="rotate(-90 142.3 165.1)">22</text>
<text x="143" y="162.8" transform="rotate(-90 143 162.8)">IO14</text>
<text x="144.6" y="165.1" transform="rotate(-90 144.6 165.1)">23</text>
<text x="145.2" y="162.8" transform="rotate(-90 145.2 162.8)">IO21</text>
<text x="146.8" y="165.1" transform="rotate(-90 146.8 165.1)">24</text>
<text x="147.5" y="162.8" transform="rotate(-90 147.5 162.8)">IO33</text>
<text x="149" y="165.1" transform="rotate(-90 149 165.1)">25</text>
<text x="149.7" y="162.8" transform="rotate(-90 149.7 162.8)">IO34</text>
<text x="151.3" y="165.1" transform="rotate(-90 151.3 165.1)">26</text>
<text x="151.9" y="162.8" transform="rotate(-90 151.9 162.8)">IO45</text>
<text x="265.6" y="167.2">B</text>
<text x="141.3" y="175.6">+3.3V</text>
<text x="160.1" y="177">3</text>
<text x="160.1" y="174.1">4</text>
<text x="13.1" y="182.9">A</text>
<text x="160.1" y="183">1</text>
<text x="160.1" y="180">2</text>
<text x="209.2" y="185.6">FILE:</text>
<text x="209.2" y="183.4">TITLE</text>
<text x="236.1" y="185.6">REVISION:</text>
<text x="265.6" y="182.2">A</text>
<text x="19.9" y="189.7">1</text>
<text x="34.8" y="189.7">2</text>
<text x="49.8" y="189.7">3</text>
<text x="64.7" y="189.7">4</text>
<text x="79.6" y="189.6">5</text>
<text x="94.6" y="189.7">6</text>
<text x="109.5" y="189.6">7</text>
<text x="124.5" y="189.7">8</text>
<text x="139.4" y="189.7">9</text>
<text x="154" y="189.7">10</text>
<text x="169" y="189.7">11</text>
<text x="183.9" y="189.7">12</text>
<text x="198.9" y="189.7">13</text>
<text x="209.2" y="187.9">PAGE</text>
<text x="213.8" y="189.7">14</text>
<text x="221.9" y="187.9">OF</text>
<text x="228.7" y="189.7">15</text>
<text x="236.1" y="187.9">DRAWN BY:</text>
<text x="243.7" y="189.7">16</text>
<text x="258.6" y="189.7">17</text>
</g>
<g font-size=".8">
<text x="173.8" y="168.1">R</text>
<text x="176" y="168.1">G</text>
<text x="178.3" y="168.1">B</text>
</g>
</svg>
